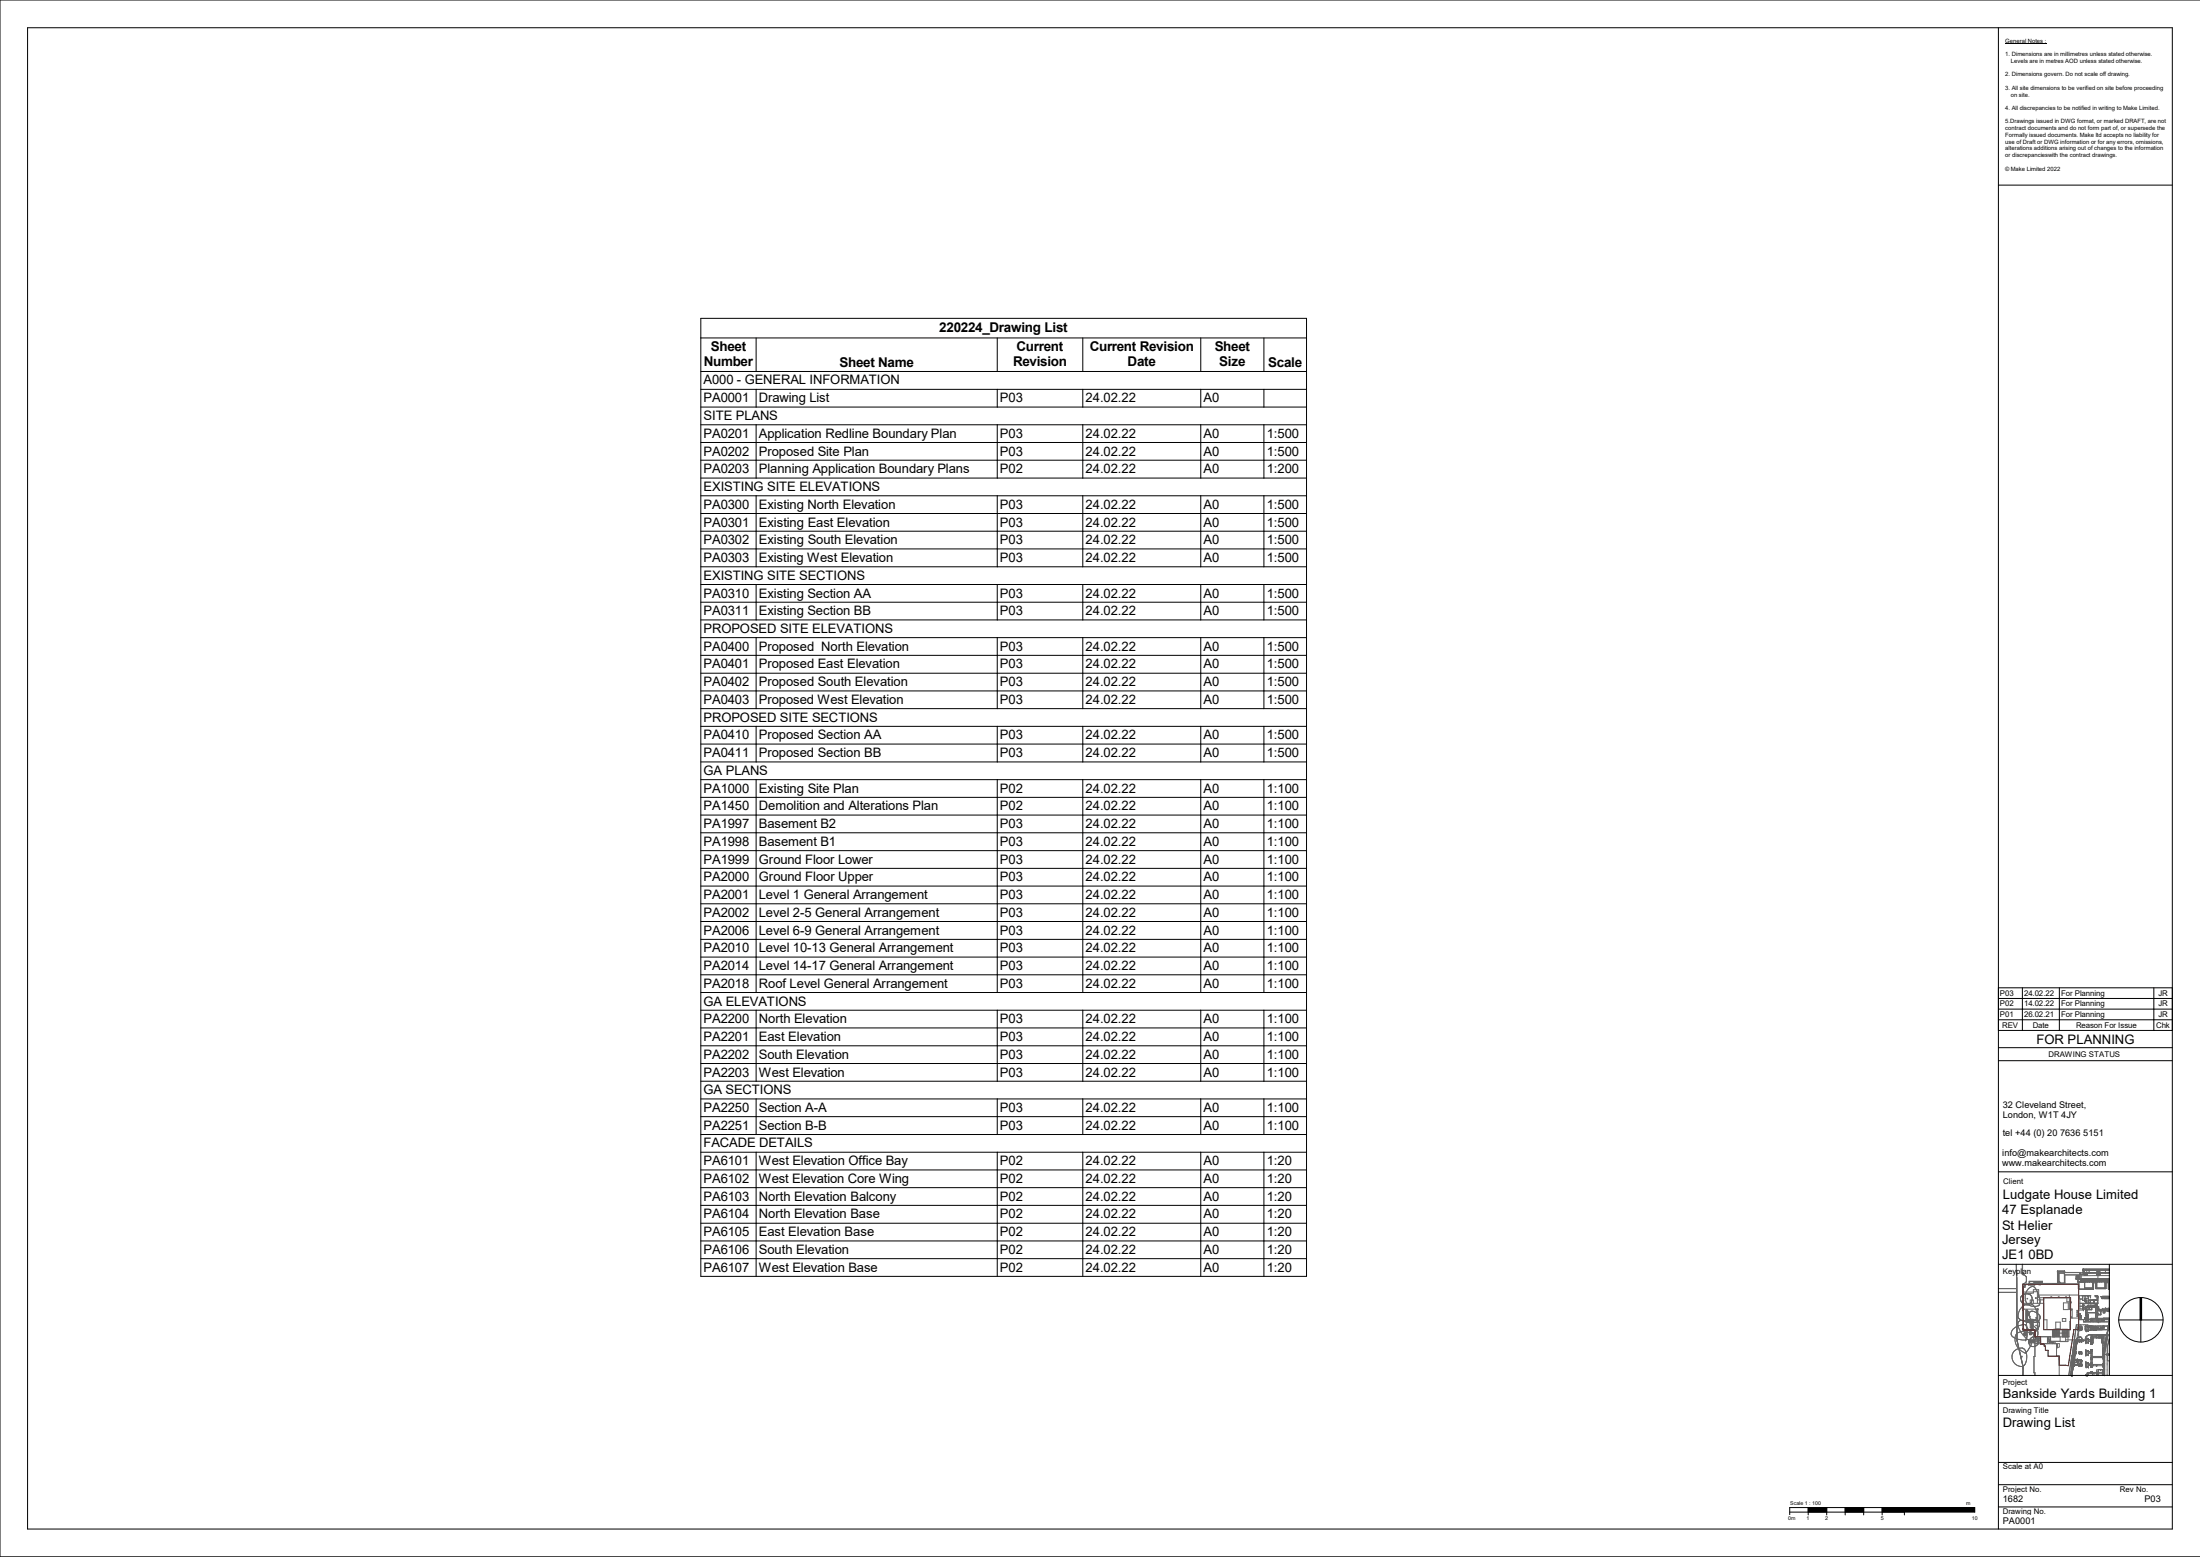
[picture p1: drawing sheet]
<svg xmlns="http://www.w3.org/2000/svg" width="1189mm" height="841mm" viewBox="0 0 1189 841" stroke-linecap="round" stroke-linejoin="round" font-family="sans-serif">
<g fill="none" stroke="#656565" stroke-width=".54">
<path d="M1080 696h10M1080 698h10M1089 683l1 40M1090 683v40M1093 700h.1M1093 683v5v1M1093 700l-1 1M1093 683v6M1093 695v7M1093 694v1h1v-1h1M1093 695v3h6M1093 689l2 1v3"/>
<path d="M1094 699h.1M1094 693l-1 1v1h1v-1M1094 699l-1 1M1095 699l-1 2 2 3M1095 699h-1M1095 694h.1M1095 694h1M1095 692l-1 1M1096 699h1M1096 694h-2M1097 693v-1h7v1M1097 699l1 1"/>
<path d="M1097 699h.1M1097 693h2M1097 694h3M1097 694h2M1097 700h.1M1098 693v1h-2M1099 693h-3v1M1099 695h.1M1099 695l-3 1-1 3M1099 698h2v6M1099 695h1M1099 692v1"/>
<path d="M1099 695l3 5v5M1100 693h12M1100 693h-1v1h-2v-1M1100 692v2h-4M1100 692v1M1100 697h.1M1101 692v1M1102 692v1M1102 700h21M1103 692v1M1104 692v1M1104 692h-7v1"/>
<path d="M1112 687h.1M1112 687v6v1M1112 687h4M1112 694h-12M1113 692v2M1113 688v5M1113 693v1M1113 693h.1M1114 693h9v25h-2l-3 20-5-1v-4h-6v-4h-2v-2v-1h-2v-4M1114 693v1h-2M1116 693h.1M1116 687h10v1"/>
<path d="M1116 687h.1M1116 687v6h-3h-1v-5h4M1116 687h-4v6M1116 689v4M1116 693h-3v1M1118 700v7h2v5M1122 689v2M1122 690h.1M1122 690h1M1122 690l1 2M1123 690h.1M1123 689v2"/>
<path d="M1123 690l4 1M1123 690h1M1123 691l-1-1h2l-2-1v2M1123 692h.1M1123 692v25M1123 692v3M1123 692v4M1124 689v2M1124 700v2h1v-2h5v1v-1h-1M1124 688h3M1124 687v2h-8M1124 691h.1"/>
<path d="M1124 691v1h-1M1125 689h-3v2h11M1125 689v3M1125 691h.1M1125 692h.1M1125 691v1h1v-1M1126 691h.1M1126 687h.1M1126 686h.1M1126 692h.1M1126 688h-2M1126 686h14"/>
<path d="M1126 685h.1M1126 686h14h-2M1126 685v3M1126 687h1v1M1126 691v1M1126 688h14M1126 688h.1M1126 687v1M1126 692v4h5v-4M1127 687h13h-12M1127 688h1M1127 687h-1"/>
<path d="M1127 688h.1M1127 687h.1M1127 691h.1M1127 691v1h-1M1127 691v1M1127 692h.1M1127 691v1h1v-1M1128 687h.1M1128 688h.1M1128 691h.1M1128 686v2M1128 688h-1"/>
<path d="M1128 691v1M1128 692h.1M1128 691v1h2M1129 691h.1M1129 691v1M1129 687h.1M1129 686h.1M1129 686v1M1129 692h.1M1129 691h1M1130 691h.1M1130 692v-1h1v1"/>
<path d="M1130 692h.1M1130 691v1M1130 692h3M1130 691h1M1131 692h.1M1131 693h.1M1131 691h.1M1131 692h-4M1131 692v4h-8M1131 693h2M1132 691h.1M1132 700h1h-1"/>
<path d="M1133 692h.1M1133 692v4h5v-4M1133 691h.1M1133 691v1M1133 691h1M1133 688h2M1133 689v-2h2v2M1133 689h-8M1133 689h7M1133 687h2M1133 689h2M1133 691v1h4"/>
<path d="M1134 691h.1M1134 692h.1M1134 688v4M1134 688h.1M1134 688v1M1135 692h.1M1135 688l-1 1v-2l-1 2h2M1135 691v1M1135 691h.1M1135 691v1h1v-1M1135 688h.1M1135 691l-1 1"/>
<path d="M1135 691h-1M1136 691h.1M1136 692h.1M1136 691v1M1136 692h1M1136 691h1M1137 691h.1M1137 691v1M1137 691v1h3M1137 691h-1M1137 692l1 1M1138 691h.1"/>
<path d="M1138 687h.1M1138 686v2M1138 692h.1M1138 693h1M1139 691h.1M1139 692h.1M1139 692v4h1M1140 691h.1M1140 691v1M1140 692h.1M1140 696h.1M1140 692h-17"/>
<path d="M1140 688h-13M1140 691h-4M1140 691h-7M1140 691v5M1140 685h-14v2M1091 715h.1M1091 712h.1M1091 714h.1M1092 702h.1M1092 701v2l3 2M1092 703h.1M1092 700h.1"/>
<path d="M1093 713h.1M1093 704h11M1093 707h.1M1093 707v1M1093 702h1l-1 1M1093 718h1M1093 703v4M1093 702v1M1093 702h.1M1093 718h8M1093 708v10M1094 713v1"/>
<path d="M1094 713a2.2 2.2 0 0 0-3 1 2.2 2.2 0 0 0 0 2l1 3 3 4M1094 704h.1M1094 707h-1M1094 707h7M1094 707l-1 1M1094 720h.1M1094 705h.1M1094 714h3M1094 714h1M1095 716h.1M1095 716a7 7 0 0 0-8 4v1l1 1M1095 716v3v4"/>
<path d="M1095 720v1M1095 713h4v5h-1v-5M1095 713h4l2 1 1 1M1095 712h1M1095 713h4M1095 711h1M1095 708h1v2h-1M1095 710h1M1095 709h1M1095 708h1M1095 716v1M1095 715h.1"/>
<path d="M1095 714h.1M1095 714v3l2 2M1096 701h.1M1095 714l5 3 1 2v2M1095 717h1M1096 713v-6h-1v7h2v-1M1096 704v1M1096 704a7 7 0 0 0-5 4v4v1h3M1096 704h2M1096 714h.1M1096 708v2M1096 713l-1 1"/>
<path d="M1096 705h.1M1096 705l3 1 2-1M1096 713h.1M1097 711h.1M1097 709v1M1097 705h.1M1097 720h.1M1097 720l-4-1a4 4 0 0 0-4 4M1097 720h1M1097 709v2l1 2M1097 709h.1M1097 713h.1"/>
<path d="M1097 704v-2h2v2M1098 720h.1M1097 719h.1M1097 719v1M1097 719l1 1M1098 713h.1M1098 715v2M1098 720v1h-1M1098 714h-3M1098 714h1M1098 703l-1 1M1098 704h.1"/>
<path d="M1098 700h.1M1098 700v1M1098 704l2 4 1 4M1098 703h.1M1098 716h1M1098 717h1M1098 718h1M1098 715h1M1098 701h.1M1098 702l-1 2-2 1M1098 713l1 1h2M1098 701v2"/>
<path d="M1098 714h.1M1098 713h1M1099 715h-2v2h2M1099 708l3 3M1099 720h.1M1099 714h.1M1099 713l-1 1M1099 708l-2 1M1099 713h.1M1100 720h-1M1100 718v6h-1M1100 716h.1"/>
<path d="M1100 714h.1M1101 712h.1M1100 718h.1M1101 712l-2 1M1101 718h.1M1101 718l-2 2h-1M1101 708v-1v1M1101 708h.1M1101 701h1M1101 702h3M1101 708v10M1101 710h.1"/>
<path d="M1101 705h.1M1102 714h.1M1102 705h.1M1102 705h-1M1102 717l-1 1M1102 716v1M1102 714v2M1102 716h.1M1102 711h.1M1102 713l-2 1M1102 701h.1M1102 702h.1"/>
<path d="M1102 712v1M1102 704h.1M1102 711v2M1102 703h.1M1102 712h.1M1104 701v17h15v-17h-17v-4h-3v1l-6 1v3M1104 713h2v5M1109 701h3M1109 701h-1M1109 701h.1M1109 719h1M1109 718h1"/>
<path d="M1109 718v4M1109 720h1M1110 718v4M1110 718v4v-2zM1111 718v4M1111 714h2v4h-2zM1112 718v4M1112 701h1M1112 701h.1M1113 718v4M1113 701h3M1113 701h.1"/>
<path d="M1114 718v4M1114 712h2v2h-2zM1115 718v4M1115 704h3v3h-3zM1116 718v4M1116 701h1M1116 701h.1M1117 718v4M1117 701h2v2M1117 701v2h1M1118 718v7h-10v-3M1118 718v4h-18"/>
<path d="M1119 712h4M1119 714v4M1119 704v4M1119 704h.1M1119 703h.1M1119 711h.1M1119 708h.1M1119 708v3M1119 703v1M1119 711v1M1122 716l-1 8M1122 708l1 1z"/>
<path d="M1122 710l1 1zM1123 718h.1M1123 717h.1M1123 718h1M1123 718l-1 8M1123 717v1v1M1123 710h1h-1zM1123 719v3M1123 717l1 1M1123 717v1M1123 701h1M1123 708h3"/>
<path d="M1123 717h1M1123 701h.1M1123 710h.1M1124 717h.1M1124 718h.1M1124 718h-1M1124 717h-1M1124 716l-1 1M1124 712h.1M1124 717v1M1124 712v1h5M1124 717l-1 1"/>
<path d="M1124 718h1M1124 704h4l-2 1M1124 706h2M1124 710v1M1124 710v2M1124 711h.1M1124 711h1M1124 711v1M1124 716h1M1124 716h-2l-1 7M1124 716h4h2M1124 716h.1"/>
<path d="M1125 718l-2 1M1125 717h.1M1125 718h.1M1125 711h.1M1125 716h.1M1125 716v2M1125 717h-1M1125 717v1M1126 705h.1M1126 706h.1M1126 707h.1M1126 704v1"/>
<path d="M1126 705v1M1126 707v1M1126 708h.1M1126 713v1h14M1126 707l1 1M1126 706v1M1127 702h.1M1127 700v2M1127 713h.1M1127 703h.1M1127 716h.1M1127 701h1h-1"/>
<path d="M1127 716v3M1127 719h.1M1127 719h2M1127 716h13M1127 707h.1M1127 708h.1M1127 707h1v3h1v3M1127 710h.1M1127 709h.1M1127 707v1M1127 717v2M1127 717l2-1v1"/>
<path d="M1127 706h1M1127 711h.1M1127 712h.1M1127 712h-1v1M1127 711v1M1127 702h-2h-1v5h2M1127 702v1M1127 703v1M1128 713h-1M1128 713h.1M1128 712v1M1128 709h4"/>
<path d="M1128 706h.1M1128 713h1M1128 716h.1M1128 706h-1v5h1v1h-1v1M1128 700h1v1l-1-1M1128 701h.1M1128 704h1M1129 716h.1M1129 719h.1M1129 717h.1M1129 718h.1M1129 702l-1 1v-1h2h-1"/>
<path d="M1129 716v3M1129 717h1M1129 718h1M1129 700h-3v2M1129 705v1M1129 706h.1M1129 705h.1M1129 713h1M1129 705l-1 1M1129 706v1M1130 704h.1M1130 702v2"/>
<path d="M1130 700h.1M1130 719h-3M1130 713h.1M1130 717h.1M1130 716h1v2h-1zM1130 717h1M1130 705l-1 1M1130 706h.1M1130 705v1M1130 716v1M1130 713h10M1130 718v1"/>
<path d="M1130 706h1M1130 705v1l1-1M1130 706v1M1130 706v1h-2M1130 716l1 1M1131 713h.1M1131 717h.1M1131 717v1M1131 713h-3M1131 713h-1M1131 706h.1M1131 705v1"/>
<path d="M1131 718h2M1131 718h.1M1131 717h2M1132 718h.1M1132 717h.1M1132 713h.1M1132 706h.1M1132 705h.1M1132 705v1v6h-2v2h1v-1M1132 706h2M1132 705l-1 1v-1M1132 700h.1"/>
<path d="M1132 700h2v3l-2-1v2h2h-6h3v-2M1133 718h.1M1133 704h.1M1133 706h.1M1133 705v1M1133 713h.1M1133 705h.1M1133 717h.1M1133 700v2h-3h1M1133 705v7h7M1133 709h.1M1133 706h1"/>
<path d="M1133 718h1v-1h-1v1M1133 717v1M1133 717h1M1133 713h-2M1133 713h1M1133 710h.1M1133 701h1M1133 709h1M1133 718h-1M1133 700h1M1133 704v1M1133 701h.1"/>
<path d="M1133 707h.1M1133 700h.1M1133 707v2M1133 710v2M1133 707h1M1134 701h.1M1134 706h.1M1134 707h.1M1134 710h.1M1134 709h.1M1134 700h.1M1134 710h1"/>
<path d="M1134 710v2M1134 709v1M1134 708h.1M1134 713h.1M1134 714h.1M1134 713h2M1134 707h1M1134 707v1M1134 708v1M1134 710h-1M1135 718h.1M1135 718h1"/>
<path d="M1135 707h.1M1135 708h.1M1135 707h1M1135 708h1M1135 707v1M1135 717h.1M1135 717v1M1135 717h1M1135 700h.1M1135 708v2h-1M1135 714h1M1136 713h.1"/>
<path d="M1136 707h.1M1136 708h.1M1136 707v1M1136 700h.1M1136 701h.1M1136 701h4M1136 700v1h4M1136 717v1M1136 718l-6 1M1136 700v1M1136 713h1M1136 717h.1"/>
<path d="M1136 717h-1M1136 717h1M1136 716v2h1v-2h-1v2M1136 708l1 1v-1M1136 707l1 2v-1M1136 701h1M1137 700h.1M1137 701h.1M1137 700v1M1137 713h-1M1137 718h-1M1137 717h.1"/>
<path d="M1137 716v1M1137 713h.1M1137 713v1l-1-1M1137 708h2M1137 708h.1M1137 707l2 1M1137 708h1M1138 700h.1M1138 701h.1M1138 707h.1M1138 700v1M1138 707h1"/>
<path d="M1138 707l-1 1M1138 706l-1 2M1138 707v1M1139 701h.1M1139 700v1M1139 700h.1M1139 720h.1M1139 718h.1M1139 720v1M1139 708h.1M1139 708h1M1139 708l1 1"/>
<path d="M1139 708h-1M1139 717h.1M1139 717h1M1139 718v2M1139 716h.1M1139 716h1M1139 707h.1M1139 716v1M1139 716v2M1139 717v1M1139 707v1M1139 707l1 1"/>
<path d="M1139 707h1v1M1139 707h1M1139 716l1 1M1140 717h.1M1140 716h.1M1140 715h.1M1140 700v1M1140 717h-1v1M1140 717l-1 1M1140 718h-1M1140 700h.1M1140 701h.1"/>
<path d="M1140 716v1M1140 718h.1M1140 718h-4M1140 715l-1 1M1140 714h.1M1140 714v1M1140 712h.1M1140 713h.1M1140 700h-4M1140 712h-3v1M1140 708h-1h1M1140 713v1"/>
<path d="M1140 717v1M1140 708h.1M1087 721h.1M1087 731v1M1088 722h.1M1088 722l1 1M1088 736h.1M1089 723l3 1h3M1089 723a8 8 0 0 0 4 7l2 1 1-1 3-6M1090 724l3 14M1090 723v1M1090 724h.1"/>
<path d="M1092 733h1zM1093 728h.1M1093 737v2M1093 738h.1M1093 728h-1l-3 1-1 2-1 3 2 3 3 1h1M1093 738v1M1093 739v4v-4M1093 728l1 1a6 6 0 0 1 1 5l-1 4M1094 721h.1M1094 729h.1M1094 738h-1M1094 720v1"/>
<path d="M1094 720h1M1095 724h.1M1095 721h.1M1095 723h.1M1095 720h.1M1095 723l2 1M1095 735h.1M1095 731h.1M1095 723v1M1095 730v1M1095 721h-1M1095 730h.1"/>
<path d="M1095 722h.1M1096 730h-1M1096 724h.1M1096 725h.1M1096 724l1 1M1096 725h1M1097 724h.1M1097 724v2M1097 726h.1M1097 725h.1M1097 720v1M1097 726v1"/>
<path d="M1097 721h.1M1097 723h.1M1097 727h.1M1097 727h1M1097 724l1 1M1098 724h.1M1098 725h.1M1098 721h.1M1098 725h-1M1098 720h1M1098 723h.1M1098 722l-2 2"/>
<path d="M1098 722h.1M1099 724v1M1099 725h.1M1099 722h9v2M1099 724h.1M1099 720v1M1099 722h-1M1099 721h.1M1099 723v1M1099 721v2M1099 724v1zM1099 722h.1"/>
<path d="M1099 724h-2M1099 725h1v1M1100 727h-1M1100 725h.1M1100 724h.1M1100 722l1 1M1100 723l-1 1M1100 727h-2M1100 723h.1M1100 727h.1M1101 722h.1M1101 722l-1 1"/>
<path d="M1101 723h-1h3M1101 727h-1M1101 724h-1h1M1101 725h.1M1101 726h-1M1101 722v4M1101 721v1M1101 721h.1M1101 723l1 3M1101 725h1zM1102 724h.1M1102 725l-1 2"/>
<path d="M1102 725h.1M1102 723h-1M1102 723h.1M1103 724h-2h1M1103 722v4M1106 724h1M1106 722v4M1107 722v1zM1107 725l1 1zM1107 724v-1l-1 1M1108 725h.1M1108 724l-1 1 6-1"/>
<path d="M1109 725h.1M1109 726h.1M1109 720h8M1109 721h1M1109 722h1M1110 722v-4h7v4M1110 725h1v1h-1zM1110 725h.1M1110 726h.1M1111 726h.1M1112 726h1v2h-1zM1113 722v3"/>
<path d="M1116 724h6M1116 722v3M1120 732l-2 11M1120 740h.1M1120 740l-1 3M1120 740v1M1120 738h.1M1120 738l-1 5M1120 738v1M1120 737v1M1120 738v3M1120 738v2"/>
<path d="M1120 736h.1M1120 736v1M1120 736v2M1120 736l1 1M1120 738v5M1120 737h1M1120 738h1M1120 736h1M1121 736h.1M1121 737h.1M1121 737l-1 1M1121 736v1"/>
<path d="M1121 738h.1M1121 737h-1M1121 737v1M1121 735h.1M1121 734v1M1121 735v1M1121 734v2M1121 734h.1M1121 737h2M1121 724l-1 8M1121 723h.1M1121 734h1"/>
<path d="M1121 723v1M1121 732h.1M1121 731h.1M1121 733h.1M1121 724l-2 13h1M1121 731v1M1121 733v1M1121 736l2-1v2M1121 730h1M1121 732l-1 4M1121 730v2M1121 730v1"/>
<path d="M1121 734l4 1M1121 732v1M1121 730h.1M1121 732v2M1121 729h1M1121 731l1-1-1 2M1121 731h1M1122 731h.1M1122 730h.1M1122 729l-1 1M1122 731h-1M1122 731l-1 1"/>
<path d="M1122 730l-1 1M1122 724h.1M1122 724l-3 19M1122 730v1M1122 728h.1M1122 726h.1M1122 726v1M1122 726l-1 3M1122 725h.1M1122 727v1M1122 728v2M1122 727h.1"/>
<path d="M1122 725v1M1122 725l-2 12M1122 726v3M1122 723h.1M1122 726v2M1122 723h1M1122 723v1M1122 724v1M1122 725v5M1122 723v2M1122 734h.1M1122 735h.1"/>
<path d="M1122 734v1M1122 734l3 1M1122 734h1M1122 735h1M1123 734h.1M1123 724h.1M1123 737h.1M1123 724l-1 1M1123 734h-1M1123 737h-2M1123 723h-1M1123 724l-1 2"/>
<path d="M1123 723h.1M1123 723l-1 2M1123 723v1M1123 735h.1M1123 736v1M1123 736h.1M1123 736h-2M1123 735h-1M1123 735v1M1123 734v1M1123 735h2M1123 722v1"/>
<path d="M1123 730h.1M1123 731h.1M1123 724h2M1123 730v1M1123 731h1M1123 737l1 1M1123 724h1M1123 737h1M1124 722l-1 1M1124 730h.1M1124 722h1M1124 722h-1"/>
<path d="M1124 737h-1M1124 722h.1M1124 737h.1M1124 738h.1M1124 737v1M1124 731h.1M1124 738h-3M1124 737l-3 1M1124 731h1M1124 724h.1M1124 730h-1M1124 724h1"/>
<path d="M1124 738h1M1124 724h-1M1124 737h1M1124 735v2zM1124 736h.1M1125 722v1M1125 730h.1M1125 735h.1M1125 724h.1M1125 723h.1M1125 737v1M1125 731h.1"/>
<path d="M1125 737h.1M1125 738h.1M1125 730h-1M1125 730v1M1125 735v3M1125 737h-1M1125 724h2M1125 736h.1M1125 723v1M1126 724h.1M1127 724h.1M1127 723h.1"/>
<path d="M1127 724h-1M1127 732h.1M1127 736h.1M1127 738h.1M1127 730h.1M1127 722v3M1127 731v1M1127 736v2M1127 722v1M1127 723h2M1127 731h.1M1127 725h.1"/>
<path d="M1127 729v1M1127 723v2M1127 723h1M1127 729h.1M1127 737h.1M1127 722h.1M1127 729v3M1127 732h2M1127 724h-4M1127 725h2M1127 729l1 1M1127 736h2"/>
<path d="M1127 730h2M1128 722h.1M1128 725h.1M1128 723h.1M1128 732h-1M1128 725h-1M1128 736h.1M1128 738h.1M1128 721l-1 2M1128 721v1M1129 736h.1M1129 738h.1"/>
<path d="M1129 723h.1M1129 730h.1M1129 725h.1M1129 724h.1M1129 731h.1M1129 732h.1M1129 737h.1M1129 723v2M1129 730v2M1129 736v2M1129 730h1M1129 724h1"/>
<path d="M1129 737h1M1129 724h2M1129 738h1M1129 738h-2M1129 721h.1M1129 721h-1M1129 721h9h1M1129 730v1M1130 734h.1M1130 729h.1M1130 726h.1M1130 724h.1"/>
<path d="M1130 723h.1M1130 738h.1M1130 737h.1M1130 737h1M1130 738h1M1130 721v5M1130 729v7M1130 737v1M1130 726h1M1130 723h7h-1M1130 737h-1M1130 721h1v2"/>
<path d="M1130 729h1M1130 731h-1M1130 734h1M1130 724h1M1130 723h1M1130 736h1M1130 722h1M1130 733h1M1130 736h.1M1130 721l1 1M1131 734h.1M1131 737h.1"/>
<path d="M1131 729h.1M1131 726h.1M1131 722h.1M1131 738h.1M1131 737h5M1131 731h-2M1131 721v5M1131 729v7M1131 737v1M1131 738h5M1131 733h5M1131 732h-1"/>
<path d="M1131 730h-1M1131 722l-1 1M1131 722h2M1131 721h2M1131 723v2l-1 1M1131 723l-1 1M1132 733h.1M1133 737h.1M1133 738h.1M1133 721h.1M1133 721h1v2M1133 722h1"/>
<path d="M1133 721v2M1134 733h.1M1134 740h-1v1h1M1134 721v2M1134 740h.1M1134 722h2M1134 721h2M1135 722h.1M1135 721v2M1135 740h.1M1135 721h4M1135 722h1"/>
<path d="M1135 733h1M1136 723v2M1136 723h.1M1136 721v2M1136 733h.1M1136 729h.1M1136 721h.1M1136 737h1M1136 721v8M1136 729v5M1136 737v1M1136 733v1"/>
<path d="M1136 726h1M1136 727h1M1136 729h1M1136 734h1M1136 728v1M1136 738h.1M1136 737h.1M1136 734h.1M1136 738h1M1137 734v3M1137 721h.1M1137 732h.1"/>
<path d="M1137 732v11M1137 738h.1M1137 734h.1M1137 729h.1M1137 731h.1M1137 737h.1M1137 733h.1M1137 730h.1M1137 733v1M1137 721v7l-1 1M1137 729v5M1137 737v1"/>
<path d="M1137 725h-1M1137 728h-1M1137 722l-1 1M1137 732h1M1137 728v1M1137 736h.1M1137 740h.1M1137 735h.1M1137 728v2M1138 723l-1 4M1138 732h.1M1138 721h.1"/>
<path d="M1138 721l-1 8M1138 724v2M1138 721h-1M1139 721h.1M1139 721h-1M1139 721l-2 9M1139 721l-2 10M1140 732h.1M1140 731h.1M1140 731v1M1140 731l-2 1M1140 723l-1 4v16"/>
<path d="M1140 723l-1 4v8h1M1100 743v-1h-1l1-16h11v6h2v11M1119 743h.1M1119 743h1M1120 743h.1M1120 741h.1M1120 741v2M1127 743h.1M1127 743h1M1128 743h.1M1128 742v1M1128 742h.1"/>
<path d="M1129 742v1M1130 741h.1M1130 741h1M1131 741h.1M1131 742h.1M1131 742h-3M1132 742h.1M1133 741h-1v1M1133 742h.1M1133 741h.1M1133 741v2M1134 742v1"/>
<path d="M1134 741h.1M1134 743v-3h2v3M1136 741h.1M1136 741v2M1136 741h-8v2v-1h8M1137 741h.1M1137 741h-1M1137 741v2M1137 743h.1"/>
<circle cx="1097" cy="711" r=".3"/>
<circle cx="1100" cy="701" r=".3"/>
<circle cx="1094" cy="720" r=".3"/>
<circle cx="1097" cy="724" r=".4"/>
</g>
<path d="M1093 694h30v24h-2l-3 20-5-1v-4h-6v-4h-2v-2v-1h-2v-4h-3v-4h-7zM1104 701h15v17h-15z" fill="none" stroke="#f00" stroke-width=".54"/>
<g fill="none" stroke="#000" stroke-width=".54">
<path d="M1145 713h24M1156 713v-12h1v12M1157 713v12M967 817h100v-3h-100v4M977 814v4M987 814v4M997 814v4M1007 814v4M1017 814v4M1029 814v4"/>
<circle cx="1157" cy="713" r="12"/>
</g>
<path d="M1156 701h1v12h-1zM977 814h10v3h-10zM997 814h10v3h-10zM1017 814h50v3h-50z" fill="#000"/>
<path d="M966 818h4v4h-4z" fill="#fff"/>
<g fill="none" stroke="#000" stroke-width=".54">
<path d="M15 15h1159v811h-1159zM1080 15v811M1189 0h-1189v841h1189M1084 24h22M1080 100h94M1080 566h94M1080 573h94M1080 633h94M1080 683h94M1140 683v60M1080 743h94M1080 758h94"/>
<path d="M1080 790h94M1080 802h94M1080 814h94"/>
</g>
<g fill="#fff">
<path d="M1159 807h9v5h-9z"/>
<path d="M1082 807h11v5h-11z"/>
<path d="M1082 819h18v5h-18z"/>
</g>
<g fill="none" stroke="#000" stroke-width=".54">
<path d="M379 172h327v517h-327zM379 183h327M409 183v18M539 183v18M585 183v18M649 183v18M683 183v18M379 220h327M379 210h327M379 201h327M409 210v10M539 210v10"/>
<path d="M585 210v10M649 210v10M683 210v10M379 239h327M379 229h327M409 229v29M539 229v29M585 229v29M649 229v29M683 229v29M379 258h327M379 249h327"/>
<path d="M379 277h327M379 268h327M409 268v38M539 268v38M585 268v38M649 268v38M683 268v38M379 297h327M379 287h327M379 316h327M379 306h327M409 316v19"/>
<path d="M539 316v19M585 316v19M649 316v19M683 316v19M379 335h327M379 325h327M379 354h327M379 344h327M409 344v39M539 344v39M585 344v39M649 344v39"/>
<path d="M683 344v39M379 373h327M379 364h327M379 392h327M379 383h327M409 392v20M539 392v20M585 392v20M649 392v20M683 392v20M379 412h327M379 402h327"/>
<path d="M379 431h327M379 421h327M409 421v115M539 421v115M585 421v115M649 421v115M683 421v115M379 459h327M379 450h327M379 440h327M379 479h327M379 469h327"/>
<path d="M379 498h327M379 488h327M379 517h327M379 507h327M379 536h327M379 527h327M1080 534h94v23h-94zM1080 539h94M1093 534v23M1113 534v23M1164 534v23M379 555h327"/>
<path d="M379 546h327M409 546v38M539 546v38M585 546v38M649 546v38M683 546v38M1080 545h94M1080 551h94M379 574h327M379 565h327M379 594h327M379 584h327"/>
<path d="M409 594v19M539 594v19M585 594v19M649 594v19M683 594v19M379 613h327M379 603h327M379 632h327M379 622h327M409 622v67M539 622v67M585 622v67"/>
<path d="M649 622v67M683 622v67M379 651h327M379 642h327M379 680h327M379 670h327M379 661h327"/>
</g>
<g font-size="7.3">
<text x="508" y="180">220224_Drawing List</text>
<text x="384" y="190">Sheet</text>
<text x="549" y="190">Current</text>
<text x="589" y="190">Current Revision</text>
<text x="656" y="190">Sheet</text>
<text x="380" y="198">Number</text>
<text x="547" y="198">Revision</text>
<text x="609" y="198">Date</text>
<text x="659" y="198">Size</text>
<text x="454" y="198">Sheet Name</text>
<text x="685" y="198">Scale</text>
</g>
<g font-size="7.1">
<text x="1100" y="564">FOR PLANNING</text>
<text x="1082" y="647">Ludgate House Limited</text>
<text x="1082" y="656">47 Esplanade</text>
<text x="1082" y="664">St Helier</text>
<text x="1082" y="672">Jersey</text>
<text x="1082" y="680">JE1 0BD</text>
<text x="1082" y="755">Bankside Yards Building 1</text>
<text x="1082" y="771">Drawing List</text>
</g>
<g font-size="7">
<text x="380" y="208">A000 - GENERAL INFORMATION</text>
<text x="380" y="217">PA0001</text>
<text x="410" y="217">Drawing List</text>
<text x="540" y="217">P03</text>
<text x="587" y="217">24.02.22</text>
<text x="650" y="217">A0</text>
<text x="380" y="227">SITE PLANS</text>
<text x="380" y="236">PA0201</text>
<text x="410" y="236">Application Redline Boundary Plan</text>
<text x="540" y="236">P03</text>
<text x="587" y="236">24.02.22</text>
<text x="650" y="236">A0</text>
<text x="685" y="236">1:500</text>
<text x="380" y="246">PA0202</text>
<text x="410" y="246">Proposed Site Plan</text>
<text x="540" y="246">P03</text>
<text x="587" y="246">24.02.22</text>
<text x="650" y="246">A0</text>
<text x="685" y="246">1:500</text>
<text x="380" y="256">PA0203</text>
<text x="410" y="256">Planning Application Boundary Plans</text>
<text x="540" y="256">P02</text>
<text x="587" y="256">24.02.22</text>
<text x="650" y="256">A0</text>
<text x="685" y="256">1:200</text>
<text x="380" y="265">EXISTING SITE ELEVATIONS</text>
<text x="380" y="275">PA0300</text>
<text x="410" y="275">Existing North Elevation</text>
<text x="540" y="275">P03</text>
<text x="587" y="275">24.02.22</text>
<text x="650" y="275">A0</text>
<text x="685" y="275">1:500</text>
<text x="380" y="284">PA0301</text>
<text x="410" y="284">Existing East Elevation</text>
<text x="540" y="284">P03</text>
<text x="587" y="284">24.02.22</text>
<text x="650" y="284">A0</text>
<text x="685" y="284">1:500</text>
<text x="380" y="294">PA0302</text>
<text x="410" y="294">Existing South Elevation</text>
<text x="540" y="294">P03</text>
<text x="587" y="294">24.02.22</text>
<text x="650" y="294">A0</text>
<text x="685" y="294">1:500</text>
<text x="380" y="304">PA0303</text>
<text x="410" y="304">Existing West Elevation</text>
<text x="540" y="304">P03</text>
<text x="587" y="304">24.02.22</text>
<text x="650" y="304">A0</text>
<text x="685" y="304">1:500</text>
<text x="380" y="313">EXISTING SITE SECTIONS</text>
<text x="380" y="323">PA0310</text>
<text x="410" y="323">Existing Section AA</text>
<text x="540" y="323">P03</text>
<text x="587" y="323">24.02.22</text>
<text x="650" y="323">A0</text>
<text x="685" y="323">1:500</text>
<text x="380" y="332">PA0311</text>
<text x="410" y="332">Existing Section BB</text>
<text x="540" y="332">P03</text>
<text x="587" y="332">24.02.22</text>
<text x="650" y="332">A0</text>
<text x="685" y="332">1:500</text>
<text x="380" y="342">PROPOSED SITE ELEVATIONS</text>
<text x="380" y="351">PA0400</text>
<text x="410" y="351">Proposed North Elevation</text>
<text x="540" y="351">P03</text>
<text x="587" y="351">24.02.22</text>
<text x="650" y="351">A0</text>
<text x="685" y="351">1:500</text>
<text x="380" y="361">PA0401</text>
<text x="410" y="361">Proposed East Elevation</text>
<text x="540" y="361">P03</text>
<text x="587" y="361">24.02.22</text>
<text x="650" y="361">A0</text>
<text x="685" y="361">1:500</text>
<text x="380" y="371">PA0402</text>
<text x="410" y="371">Proposed South Elevation</text>
<text x="540" y="371">P03</text>
<text x="587" y="371">24.02.22</text>
<text x="650" y="371">A0</text>
<text x="685" y="371">1:500</text>
<text x="380" y="380">PA0403</text>
<text x="410" y="380">Proposed West Elevation</text>
<text x="540" y="380">P03</text>
<text x="587" y="380">24.02.22</text>
<text x="650" y="380">A0</text>
<text x="685" y="380">1:500</text>
<text x="380" y="390">PROPOSED SITE SECTIONS</text>
<text x="380" y="399">PA0410</text>
<text x="410" y="399">Proposed Section AA</text>
<text x="540" y="399">P03</text>
<text x="587" y="399">24.02.22</text>
<text x="650" y="399">A0</text>
<text x="685" y="399">1:500</text>
<text x="380" y="409">PA0411</text>
<text x="410" y="409">Proposed Section BB</text>
<text x="540" y="409">P03</text>
<text x="587" y="409">24.02.22</text>
<text x="650" y="409">A0</text>
<text x="685" y="409">1:500</text>
<text x="380" y="419">GA PLANS</text>
<text x="380" y="428">PA1000</text>
<text x="410" y="428">Existing Site Plan</text>
<text x="540" y="428">P02</text>
<text x="587" y="428">24.02.22</text>
<text x="650" y="428">A0</text>
<text x="685" y="428">1:100</text>
<text x="380" y="438">PA1450</text>
<text x="410" y="438">Demolition and Alterations Plan</text>
<text x="540" y="438">P02</text>
<text x="587" y="438">24.02.22</text>
<text x="650" y="438">A0</text>
<text x="685" y="438">1:100</text>
<text x="380" y="447">PA1997</text>
<text x="410" y="447">Basement B2</text>
<text x="540" y="447">P03</text>
<text x="587" y="447">24.02.22</text>
<text x="650" y="447">A0</text>
<text x="685" y="447">1:100</text>
<text x="380" y="457">PA1998</text>
<text x="410" y="457">Basement B1</text>
<text x="540" y="457">P03</text>
<text x="587" y="457">24.02.22</text>
<text x="650" y="457">A0</text>
<text x="685" y="457">1:100</text>
<text x="380" y="466">PA1999</text>
<text x="410" y="466">Ground Floor Lower</text>
<text x="540" y="466">P03</text>
<text x="587" y="466">24.02.22</text>
<text x="650" y="466">A0</text>
<text x="685" y="466">1:100</text>
<text x="380" y="476">PA2000</text>
<text x="410" y="476">Ground Floor Upper</text>
<text x="540" y="476">P03</text>
<text x="587" y="476">24.02.22</text>
<text x="650" y="476">A0</text>
<text x="685" y="476">1:100</text>
<text x="380" y="486">PA2001</text>
<text x="410" y="486">Level 1 General Arrangement</text>
<text x="540" y="486">P03</text>
<text x="587" y="486">24.02.22</text>
<text x="650" y="486">A0</text>
<text x="685" y="486">1:100</text>
<text x="380" y="495">PA2002</text>
<text x="410" y="495">Level 2-5 General Arrangement</text>
<text x="540" y="495">P03</text>
<text x="587" y="495">24.02.22</text>
<text x="650" y="495">A0</text>
<text x="685" y="495">1:100</text>
<text x="380" y="505">PA2006</text>
<text x="410" y="505">Level 6-9 General Arrangement</text>
<text x="540" y="505">P03</text>
<text x="587" y="505">24.02.22</text>
<text x="650" y="505">A0</text>
<text x="685" y="505">1:100</text>
<text x="380" y="514">PA2010</text>
<text x="410" y="514">Level 10-13 General Arrangement</text>
<text x="540" y="514">P03</text>
<text x="587" y="514">24.02.22</text>
<text x="650" y="514">A0</text>
<text x="685" y="514">1:100</text>
<text x="380" y="524">PA2014</text>
<text x="410" y="524">Level 14-17 General Arrangement</text>
<text x="540" y="524">P03</text>
<text x="587" y="524">24.02.22</text>
<text x="650" y="524">A0</text>
<text x="685" y="524">1:100</text>
<text x="380" y="534">PA2018</text>
<text x="410" y="534">Roof Level General Arrangement</text>
<text x="540" y="534">P03</text>
<text x="587" y="534">24.02.22</text>
<text x="650" y="534">A0</text>
<text x="685" y="534">1:100</text>
<text x="380" y="543">GA ELEVATIONS</text>
<text x="380" y="553">PA2200</text>
<text x="410" y="553">North Elevation</text>
<text x="540" y="553">P03</text>
<text x="587" y="553">24.02.22</text>
<text x="650" y="553">A0</text>
<text x="685" y="553">1:100</text>
<text x="380" y="562">PA2201</text>
<text x="410" y="562">East Elevation</text>
<text x="540" y="562">P03</text>
<text x="587" y="562">24.02.22</text>
<text x="650" y="562">A0</text>
<text x="685" y="562">1:100</text>
<text x="380" y="572">PA2202</text>
<text x="410" y="572">South Elevation</text>
<text x="540" y="572">P03</text>
<text x="587" y="572">24.02.22</text>
<text x="650" y="572">A0</text>
<text x="685" y="572">1:100</text>
<text x="380" y="581">PA2203</text>
<text x="410" y="581">West Elevation</text>
<text x="540" y="581">P03</text>
<text x="587" y="581">24.02.22</text>
<text x="650" y="581">A0</text>
<text x="685" y="581">1:100</text>
<text x="380" y="591">GA SECTIONS</text>
<text x="380" y="601">PA2250</text>
<text x="410" y="601">Section A-A</text>
<text x="540" y="601">P03</text>
<text x="587" y="601">24.02.22</text>
<text x="650" y="601">A0</text>
<text x="685" y="601">1:100</text>
<text x="380" y="610">PA2251</text>
<text x="410" y="610">Section B-B</text>
<text x="540" y="610">P03</text>
<text x="587" y="610">24.02.22</text>
<text x="650" y="610">A0</text>
<text x="685" y="610">1:100</text>
<text x="380" y="620">FACADE DETAILS</text>
<text x="380" y="629">PA6101</text>
<text x="410" y="629">West Elevation Office Bay</text>
<text x="540" y="629">P02</text>
<text x="587" y="629">24.02.22</text>
<text x="650" y="629">A0</text>
<text x="685" y="629">1:20</text>
<text x="380" y="639">PA6102</text>
<text x="410" y="639">West Elevation Core Wing</text>
<text x="540" y="639">P02</text>
<text x="587" y="639">24.02.22</text>
<text x="650" y="639">A0</text>
<text x="685" y="639">1:20</text>
<text x="380" y="649">PA6103</text>
<text x="410" y="649">North Elevation Balcony</text>
<text x="540" y="649">P02</text>
<text x="587" y="649">24.02.22</text>
<text x="650" y="649">A0</text>
<text x="685" y="649">1:20</text>
<text x="380" y="658">PA6104</text>
<text x="410" y="658">North Elevation Base</text>
<text x="540" y="658">P02</text>
<text x="587" y="658">24.02.22</text>
<text x="650" y="658">A0</text>
<text x="685" y="658">1:20</text>
<text x="380" y="668">PA6105</text>
<text x="410" y="668">East Elevation Base</text>
<text x="540" y="668">P02</text>
<text x="587" y="668">24.02.22</text>
<text x="650" y="668">A0</text>
<text x="685" y="668">1:20</text>
<text x="380" y="677">PA6106</text>
<text x="410" y="677">South Elevation</text>
<text x="540" y="677">P02</text>
<text x="587" y="677">24.02.22</text>
<text x="650" y="677">A0</text>
<text x="685" y="677">1:20</text>
<text x="380" y="687">PA6107</text>
<text x="410" y="687">West Elevation Base</text>
<text x="540" y="687">P02</text>
<text x="587" y="687">24.02.22</text>
<text x="650" y="687">A0</text>
<text x="685" y="687">1:20</text>
</g>
<g font-size="5">
<text x="1082" y="598">32 Cleveland Street,</text>
<text x="1082" y="604">London, W1T 4JY</text>
<text x="1082" y="614">tel +44 (0) 20 7636 5151</text>
<text x="1082" y="625">info@makearchitects.com</text>
<text x="1082" y="630">www.makearchitects.com</text>
<text x="1082" y="811">1682</text>
<text x="1159" y="811">P03</text>
<text x="1082" y="823">PA0001</text>
</g>
<g font-size="4.2">
<text x="1081" y="538">P03</text>
<text x="1094" y="538">24.02.22</text>
<text x="1114" y="538">For Planning</text>
<text x="1166" y="538">JR</text>
<text x="1081" y="544">P02</text>
<text x="1094" y="544">14.02.22</text>
<text x="1114" y="544">For Planning</text>
<text x="1166" y="544">JR</text>
<text x="1081" y="549">P01</text>
<text x="1094" y="549">26.02.21</text>
<text x="1114" y="549">For Planning</text>
<text x="1166" y="549">JR</text>
<text x="1082" y="555">REV</text>
<text x="1098" y="555">Date</text>
<text x="1122" y="555">Reason For Issue</text>
<text x="1165" y="555">Chk</text>
<text x="1107" y="571">DRAWING STATUS</text>
<text x="1083" y="639">Client</text>
<text x="1082" y="688">Keyplan</text>
<text x="1082" y="748">Project</text>
<text x="1082" y="763">Drawing Title</text>
<text x="1082" y="794">Scale at A0</text>
<text x="1082" y="806">Project No.</text>
<text x="1146" y="806">Rev No.</text>
<text x="1082" y="818">Drawing No.</text>
</g>
<g font-size="3.2">
<text x="1084" y="23">General Notes :</text>
<text x="1084" y="30">1. Dimensions are in millimetres unless stated otherwise.</text>
<text x="1087" y="34">Levels are in metres AOD unless stated otherwise.</text>
<text x="1084" y="41">2. Dimensions govern. Do not scale off drawing.</text>
<text x="1084" y="49">3. All site dimensions to be verified on site before proceeding</text>
<text x="1087" y="52">on site.</text>
<text x="1084" y="59">4. All discrepancies to be notified in writing to Make Limited.</text>
<text x="1084" y="67">5.Drawings issued in DWG format, or marked DRAFT, are not</text>
<text x="1084" y="70">contract documents and do not form part of, or supersede the</text>
<text x="1084" y="74">Formally issued documents. Make ltd accepts no liability for</text>
<text x="1084" y="78">use of Draft or DWG information or for any errors, omissions,</text>
<text x="1084" y="81">alterations additions arising out of changes to the information</text>
<text x="1084" y="85">or discrepancieswith the contract drawings.</text>
<text x="1084" y="92">© Make Limited 2022</text>
</g>
<g font-size="2.8">
<text x="967" y="813">Scale 1 : 100</text>
<text x="1063" y="813">m</text>
<text x="966" y="821">0m</text>
<text x="976" y="821">1</text>
<text x="986" y="821">2</text>
<text x="1016" y="821">5</text>
<text x="1066" y="821">10</text>
</g>
</svg>
